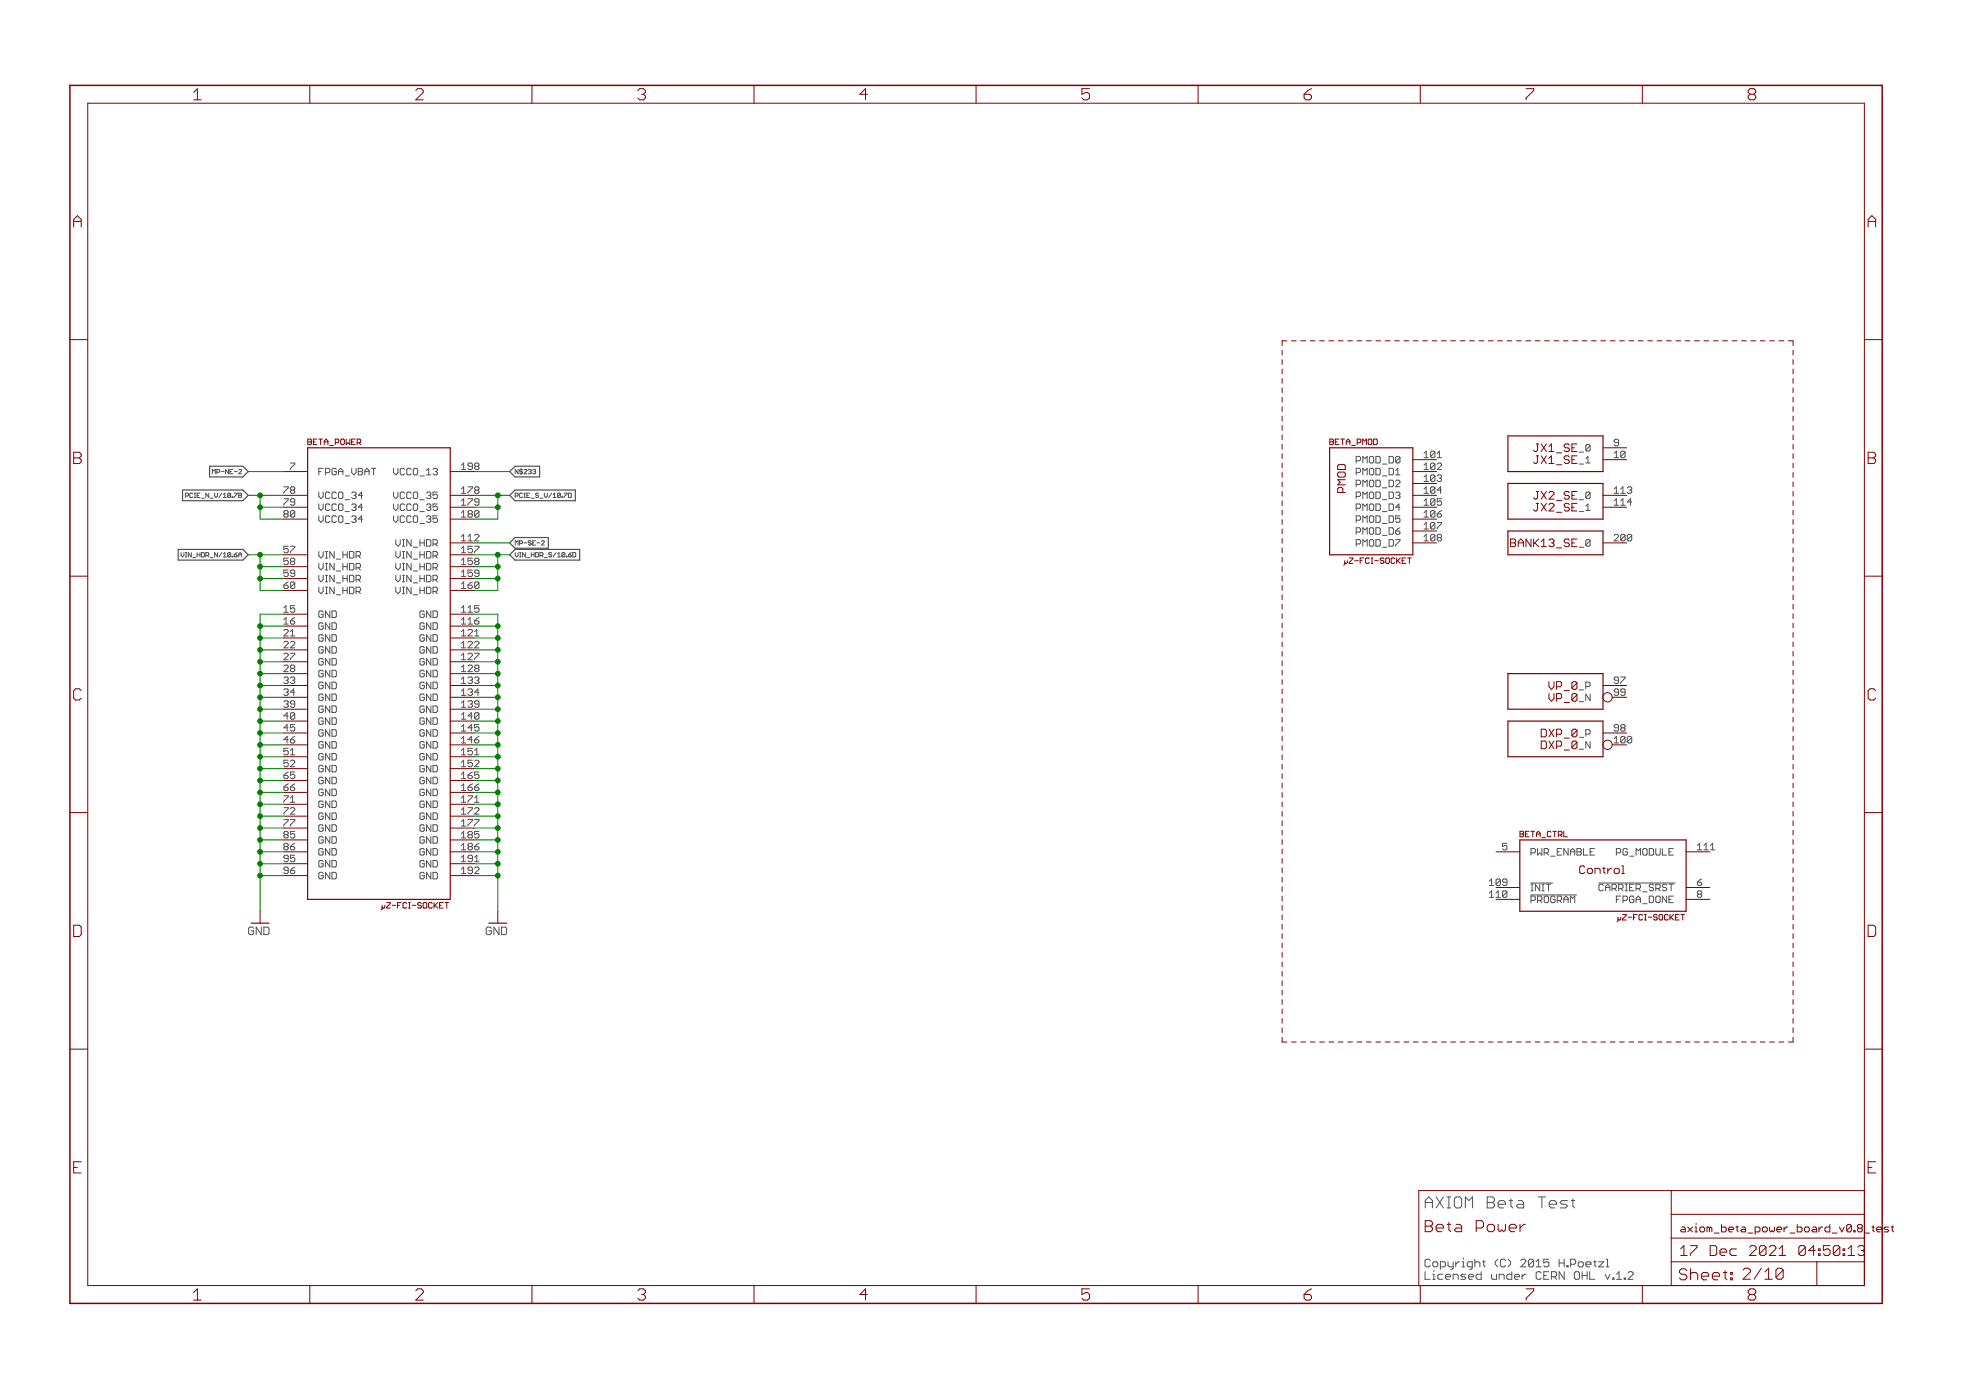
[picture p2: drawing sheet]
<svg xmlns="http://www.w3.org/2000/svg" width="420mm" height="297mm" viewBox="0 0 420 297" stroke-linecap="round" stroke-linejoin="round" font-family="sans-serif">
<g fill="none" stroke="#505050" stroke-width=".21">
<path d="M62.1 99h.9v.2l-.9 .9v.3M98.6 99.4l.5-.4v1.4M289.8 97.5h.7M289.8 98.5h.7M304.3 96.9l.5-.5v1.4M304.3 99.4l.5-.4v1.4M304.3 97.8h1M345 96.9l.4-.5v1.4M345 97.8h.9M345 95l.2 .3h.5l.2-.3M345.9 94.1l-.2-.2h-.5l-.2 .2 .2 .5h.7M38.7 118.1v.6l.3 .3 .3-.3v-.6"/>
<path d="M39.6 106h.5l.2-.1v-.4l-.7-.1v.9M39.6 119h.3M39.6 118.1h.3M39.8 118.1v.9M41.2 105.5l-.2-.1-.4 .1v.7l.1 .1 .5-.1M41.5 105.4h.3M41.5 106.3h.3M41.7 105.4v.9M45.4 101.2v-.9l.3 .3 .3-.3v.9M46.3 100.9h.5l.1-.4-.1-.2h-.5v.9M60.7 104h.9v.3l-.9 .9v.2M60.7 106.6h.9v.2l-.9 .9v.3"/>
<path d="M60.7 117.9l.2 .2h.5l.2-.2M60.9 109.8l-.2 .2 .2 .5h.5l.2-.2M60.9 109.8h.5M61.4 109.8l.2 .2M61.6 109.3l-.2-.2h-.5l-.2 .2 .2 .5M61.6 116.7h-.9v.7l.4-.2 .5 .2M61.6 119.3h-.9v.7l.4-.3 .5 .3M61.6 109.6l-.2 .2M68.1 105.2v.9l.5 .5 .5-.5M68.1 107.7v.9l.5 .5 .5-.5M68.1 110.2v1l.5 .4 .5-.4M68.1 117.9v.9l.5 .5 .5-.5"/>
<path d="M68.1 100.8h.5M69.1 100.1h-1v1.4M84.1 100.1v.9l.5 .5 .4-.5M84.1 105.2v.9l.5 .5 .4-.5M84.1 107.7v.9l.5 .5 .4-.5M84.1 110.2v1l.5 .4 .4-.4M84.6 115.3v.9l.5 .5 .4-.5M84.6 117.9v.9l.5 .5 .4-.5M98.6 104.5l.5-.5v1.4M98.6 107l.5-.4v1.4M98.6 109.6l.5-.5v1.4M98.6 114.7l.5-.5v1.4"/>
<path d="M98.6 117.2l.5-.5v1.4M98.6 119.7l.5-.4v1.4M98.6 105.4h.9M98.6 108h.9M98.6 110.5h.9M98.6 100.4h.9M98.6 118.1h.9M98.6 115.6h.9M110.1 118.1v.6l.3 .3 .3-.3v-.6M110.1 106h.5l.1-.5-.1-.1h-.5v.9M110.1 116.5v-1l.3 .3 .3-.3v1M110.7 100.3v.9l-.6-.9v.9"/>
<path d="M111 119h.4M111 118.1h.4M111 116.2h.5M111 101.1l.2 .1M111.2 100.3l-.2 .2 .2 .3M111.2 105.4l-.2 .1v.7l.2 .1M111.5 115.5h-.5v1M289.8 100.1h.7M289.8 116.2h.7M289.8 113.7h.7M289.8 111.2h.7M289.8 108.6h.7"/>
<path d="M289.8 106.1h.7M289.8 102.6h.7M289.8 103.5h.7M289.8 101h.7M290.5 105.2h-.7v1.4M290.5 107.7h-.7v1.4M290.5 110.2h-.7v1.4M290.5 112.8h-.7v1.4M290.5 115.3h-.7v1.4M304.3 105.4h1M304.3 108h1M304.3 110.5h1"/>
<path d="M304.3 100.4h1M304.3 115.6h1M304.3 114.7l.5-.5v1.4M304.3 102l.5-.5v1.4M304.3 104.5l.5-.5v1.4M304.3 107l.5-.4v1.4M304.3 109.6l.5-.5v1.4M304.3 112.1l.5-.4v1.4M304.3 113.1h1M304.3 102.9h1M345 104.5l.4-.5v1.4M345 107l.4-.4v1.4"/>
<path d="M345 105.4h.9M345 108h.9M345 114.4l.2-.2h.5l.2 .2M345.9 114.7l-.9 .9h.9M60.7 129.9l.4-.5v1.4M60.7 132.4l.4-.4v1.4M60.7 130.8h.9M60.7 133.4h.9M60.7 137.3l.2-.2h.5l.2 .2M60.7 134.7l.2-.2h.5l.2 .2M60.7 139.8l.2-.2h.5l.2 .2M60.7 125.1v.4l.2 .3h.5l.2-.3"/>
<path d="M60.7 120.4l.2 .3h.5l.2-.3M60.7 123l.2 .2h.5l.2-.2M60.7 125.1h.7l.2 .2M61.6 135l-.9 .9h.9M61.6 137.5l-.9 1h.9M61.6 121.8h-.9v.7l.4-.2 .5 .2M61.6 124.4l-.9 .7M68.1 120.4v.9l.5 .5 .5-.5M68.1 122.9v1l.5 .4 .5-.4M68.1 125.5v.9l.5 .5 .5-.5M68.6 131.3h.5M68.6 133.8h.5"/>
<path d="M68.6 136.3h.5M68.6 138.9h.5M69.1 130.8l-.3-.2h-.4l-.3 .2v.9l.3 .3h.4l.3-.3M69.1 133.3l-.3-.2h-.4l-.3 .2v1l.3 .2h.4l.3-.2M69.1 135.9l-.3-.3h-.4l-.3 .3v.9l.3 .2h.4l.3-.2M69.1 138.4l-.3-.2h-.4l-.3 .2v.9l.3 .3h.4l.3-.3M84.6 120.4v.9l.5 .5 .4-.5M84.6 122.9v1l.5 .4 .4-.4M84.6 125.5v.9l.5 .5 .4-.5M90 130.6l-.3 .2v.9l.3 .3M90 133.1l-.3 .2v1l.3 .2M90 135.6l-.3 .3v.9l.3 .2"/>
<path d="M90 138.2l-.3 .2v.9l.3 .3M98.6 130.8h.9M98.6 133.4h.9M98.6 135.9h.9M98.6 138.5h.9M98.6 129.9l.5-.5v1.4M98.6 122.3l.5-.5v1.4M98.6 124.8l.5-.4v1.4M98.6 132.4l.5-.4v1.4M98.6 135l.5-.5v1.4M98.6 137.5l.5-.4v1.4M98.6 120.7h.9"/>
<path d="M98.6 123.2h.9M98.6 125.8h.9M60.7 142.4l.2-.3h.5l.2 .3M60.7 147.4l.2-.2h.5l.2 .2M60.7 144.9l.2-.2h.5l.2 .2M60.7 145.8l.2 .3h.5l.2-.3M60.7 148.4l.2 .2h.5l.2-.2M60.7 150l.2-.2h.5l.2 .2M60.7 150.9l.2 .3h.5l.2-.3M61.1 145.4h.3M61.1 147.9h.3M61.1 150.5h.3"/>
<path d="M61.4 145.4l.2 .2M61.4 147.9l.2 .2M61.4 150.5l.2 .2M61.6 140.1l-.9 .9h.9M61.6 142.6l-.9 .9h.9M61.6 145.1l-.2 .3M61.6 147.7l-.2 .2M61.6 150.2l-.2 .3M61.6 153h-.9l.7-.7v1.4M61.6 155.5h-.9l.7-.7v1.4M61.6 158.1h-.9l.7-.7v1.4M61.6 159.9h-.9v.7l.4-.2 .5 .2"/>
<path d="M68.6 141.4h.5M68.6 144h.5M68.6 146.5h.5M68.6 149h.5M68.6 151.6h.5M68.6 154.1h.5M68.6 156.6h.5M68.6 159.2h.5M69.1 140.9l-.3-.2h-.4l-.3 .2v1l.3 .2h.4l.3-.2M69.1 143.5l-.3-.3h-.4l-.3 .3v.9l.3 .3h.4l.3-.3M69.1 146l-.3-.2h-.4l-.3 .2v.9l.3 .3h.4l.3-.3M69.1 148.5l-.3-.2h-.4l-.3 .2v1l.3 .2h.4l.3-.2"/>
<path d="M69.1 151.1l-.3-.2h-.4l-.3 .2v.9l.3 .3h.4l.3-.3M69.1 153.6l-.3-.2h-.4l-.3 .2v1l.3 .2h.4l.3-.2M69.1 156.2l-.3-.3h-.4l-.3 .3v.9l.3 .2h.4l.3-.2M69.1 158.7l-.3-.2h-.4l-.3 .2v.9l.3 .3h.4l.3-.3M90 140.7l-.3 .2v1l.3 .2M90 143.2l-.3 .3v.9l.3 .3M90 145.8l-.3 .2v.9l.3 .3M90 148.3l-.3 .2v1l.3 .2M90 150.9l-.3 .2v.9l.3 .3M90 153.4l-.3 .2v1l.3 .2M90 155.9l-.3 .3v.9l.3 .2M90 158.5l-.3 .2v.9l.3 .3"/>
<path d="M98.6 141h.9M98.6 143.5h.9M98.6 146.1h.9M98.6 148.6h.9M98.6 151.2h.9M98.6 140.1l.5-.5v1.4M98.6 142.6l.5-.5v1.4M98.6 145.1l.5-.4v1.4M98.6 147.7l.5-.5v1.4M98.6 150.2l.5-.4v1.4M98.6 152.8l.5-.5v1.4M98.6 155.3l.5-.5v1.4"/>
<path d="M98.6 157.8l.5-.4v1.4M98.6 153.7h.9M98.6 156.2h.9M98.6 158.8h.9M345 157.8l.4-.4v1.4M345 145.8l.2 .3h.5l.2-.3M345 148.4l.2 .2h.5l.2-.2M345 156l.2 .2h.5l.2-.2M345 158.8h.9M345.9 147.4l-.2-.2h-.5l-.2 .2 .2 .5h.7M345.9 144.9l-.2-.2h-.5l-.2 .2 .2 .5h.7M345.9 155.1l-.2-.3h-.5l-.2 .3 .2 .4h.7"/>
<path d="M60.7 165.7v.5l.2 .2h.5l.2-.2M60.7 168.2v.5l.2 .2h.5l.2-.2M60.7 170.1h.9v.2l-.9 .9v.2M60.7 172.6h.9v.2l-.9 1v.2M60.7 175.1h.9v.3l-.9 .9v.2M60.7 161.1l.2 .2h.5l.2-.2M60.7 163.6l.2 .3h.5l.2-.3M60.7 165.7h.7l.2 .2M60.7 168.2h.7l.2 .3M60.9 178.4l-.2 .2 .2 .5h.5l.2-.3M60.9 178.4h.5M61.4 178.4l.2 .2"/>
<path d="M61.6 162.5h-.9v.7l.4-.3 .5 .3M61.6 177.9l-.2-.2h-.5l-.2 .2 .2 .5M61.6 165l-.9 .7M61.6 167.5l-.9 .7M61.6 178.1l-.2 .3M68.6 161.7h.5M68.6 164.3h.5M68.6 166.8h.5M68.6 169.3h.5M68.6 171.9h.5M68.6 174.4h.5M68.6 177h.5"/>
<path d="M68.6 179.5h.5M69.1 179l-.3-.2h-.4l-.3 .2v1l.3 .2h.4l.3-.2M69.1 161.2l-.3-.2h-.4l-.3 .2v1l.3 .2h.4l.3-.2M69.1 163.8l-.3-.2h-.4l-.3 .2v.9l.3 .3h.4l.3-.3M69.1 166.3l-.3-.2h-.4l-.3 .2v1l.3 .2h.4l.3-.2M69.1 168.9l-.3-.3h-.4l-.3 .3v.9l.3 .2h.4l.3-.2M69.1 171.4l-.3-.2h-.4l-.3 .2v.9l.3 .3h.4l.3-.3M69.1 173.9l-.3-.2h-.4l-.3 .2v1l.3 .2h.4l.3-.2M69.1 176.5l-.3-.2h-.4l-.3 .2v.9l.3 .3h.4l.3-.3M90 176.3l-.3 .2v.9l.3 .3M90 161l-.3 .2v1l.3 .2M90 163.6l-.3 .2v.9l.3 .3"/>
<path d="M90 166.1l-.3 .2v1l.3 .2M90 168.6l-.3 .3v.9l.3 .2M90 171.2l-.3 .2v.9l.3 .3M90 173.7l-.3 .2v1l.3 .2M90 178.8l-.3 .2v1l.3 .2M98.6 161.3h.9M98.6 163.9h.9M98.6 166.4h.9M98.6 168.9h.9M98.6 179.1h.9M98.6 160.4l.5-.5v1.4M98.6 162.9l.5-.4v1.4"/>
<path d="M98.6 165.5l.5-.5v1.4M98.6 168l.5-.5v1.4M98.6 170.5l.5-.4v1.3M98.6 173.1l.5-.5v1.4M98.6 175.6l.5-.5v1.4M98.6 178.1l.5-.4v1.4M98.6 171.4h.9M98.6 174h.9M98.6 176.5h.9M53.7 198.9h.5M53.9 198.1h-.5l-.3 .3v1.1l.3 .2h.5M60.7 183.9l.2 .2h.5l.2-.2"/>
<path d="M60.7 186.5l.2 .2h.5l.2-.2M60.9 180.9l-.2 .2 .2 .5h.5l.2-.2M60.9 180.9h.5M61.4 180.9l.2 .2M61.6 180.4l-.2-.2h-.5l-.2 .2 .2 .5M61.6 183l-.2-.2h-.5l-.2 .2 .2 .5h.7M61.6 185.5l-.2-.2h-.5l-.2 .2 .2 .5h.7M61.6 180.7l-.2 .2M68.6 182h.5M68.6 184.6h.5M68.6 187.1h.5M69.1 181.6l-.3-.3h-.4l-.3 .3v.9l.3 .2h.4l.3-.2"/>
<path d="M69.1 184.1l-.3-.2h-.4l-.3 .2v.9l.3 .3h.4l.3-.3M69.1 186.6l-.3-.2h-.4l-.3 .2v1l.3 .2h.4l.3-.2M90 181.3l-.3 .3v.9l.3 .2M90 183.9l-.3 .2v.9l.3 .3M90 186.4l-.3 .2v1l.3 .2M98.6 181.6h.9M98.6 184.1h.9M98.6 186.7h.9M98.6 180.7l.5-.5v1.4M98.6 183.2l.5-.4v1.3M98.6 185.8l.5-.5v1.4M104.5 198.9h.5"/>
<path d="M104.7 198.1h-.5l-.3 .3v1.1l.3 .2h.5M318.3 189.2h.9M318.3 191.8h.9M318.3 188.3l.5-.5v1.4M318.3 190.8l.5-.4v1.4M321.1 181.4l.3 .2h.4l.3-.2M322.1 180.2h-1v.7l.5-.2 .5 .2M327.1 188.7h4.7M327.1 191.2h9.9M327.2 189h.5M327.2 190.4h.5M327.4 189v1.4"/>
<path d="M328.1 181.6l-.2-.3h-.7v1.4M328.1 182l-.2 .3h-.7M328.1 191.7l-.2-.2h-.7v1.4M328.1 192.2l-.2 .2h-.7M341.7 188.7h16.3M342.6 189.2l-.2-.2h-.5l-.2 .2v.9l.2 .3h.5l.2-.3M345.4 191.5v1.4M345.4 182.3h.7M345.4 192.2h.5M346.1 181.3h-.7v1.4M362.8 188.5h.7l.2 .5-.2 .2h-.5l-.2-.2zM362.8 180.7l.4-.5v1.4"/>
<path d="M362.8 181.6h.9M363 191.1l-.2-.3 .2-.4h.5l.2 .2-.2 .5M363 191.1l-.2 .2 .2 .5h.5l.2-.3-.2-.4M363 191.1h.5M363.7 187.8l-.9 .7M304.6 257h1.5M305.4 255.8l-.8 .8v1.5M304.5 271.8v1.6h1.1M305.4 269.1h-.6l-.3 .3v1l.3 .3h.6M341.7 269.6h1.1l-1.1 1.1M343.3 269.1h.3v1.6M347.1 273.1h.3v.3h-.3z"/>
<path d="M347.9 272l.3-.2h.5l.3 .2v.3l-1.1 1.1h1.1"/>
</g>
<path d="M44.8 99.6h7.1l1.1 1.2-1.1 1.1h-7.1zM53 118.6l-1.1-1.2h-13.8v2.3h13.8M53 105.9l-1.1-1.2h-12.9v2.3h12.9M108.9 118.6l1.2-1.2h13.8v2.3h-13.8zM108.9 116l1.2-1.1h7.1v2.3h-7.1zM108.9 105.9l1.2-1.2h12.9v2.3h-12.9zM108.9 100.8l1.2-1.2h5.2v2.3h-5.2z" fill="none" stroke="#505050" stroke-width=".25"/>
<g fill="none" stroke="#800000" stroke-width=".21">
<path d="M42.2 18.9l-.8 .8M66.2 18.2v3.9M89.3 18.9l-.4 .4M90.4 19.7l-1.5 1.6h1.5M113.7 18.2v3.9M137.5 18.9h-.8l-.4 .4M161.1 18.2v3.9M185 18.9l-1.2 1.3h1.6M208.6 18.2v3.9M232.8 18.9h-1.6v1.3l.8-.5M256.1 18.2v3.9M279.5 19.3l-.8 .9"/>
<path d="M303.5 18.2v3.9M326.2 18.9h1.6M327.8 19.3l-1.6 1.6v.4M351 18.2v3.9M374 18.9l-.4 .4v.4l.4 .5-.4 .3v.4l.4 .4M18.8 22.1h379.6v252.6h-379.6zM41.4 21.3h1.6M136.3 20.9l.4 .4h.8M231.2 20.9l.4 .4h.8M278.7 20.2v.7l.4 .4M278.7 20.2h1.2M15.7 47.3h1.7"/>
<path d="M16.6 46.1l-.9 .8v1.6M399.2 47.3h1.7M400 46.1l-.8 .8v1.6M14.9 72.6h3.9M274 74.8v1.1M274 76.9v1M274 78.9v1M275 72.8h-1v1.1M276 72.8h1M278 72.8h1M280 72.8h1M282 72.8h1"/>
<path d="M284 72.8h1M286 72.8h1M288 72.8h1M290 72.8h1M292 72.8h1M294 72.8h1M296 72.8h1.1M298 72.8h1M300.1 72.8h1M302 72.8h1.1M304.1 72.8h1M306.1 72.8h1"/>
<path d="M308.1 72.8h1M310.1 72.8h1M312.1 72.8h1M314.1 72.8h1M316.1 72.8h1M318.1 72.8h1M320.1 72.8h1M322.1 72.8h1M324.1 72.8h1M326.1 72.8h1M328.1 72.8h1M330.1 72.8h1"/>
<path d="M332.1 72.8h1M334.1 72.8h1M336.1 72.8h1M338.1 72.8h1M340.1 72.8h1M342.1 72.8h1M344.1 72.8h1M346.1 72.8h1M348.1 72.8h1M350.1 72.8h1.1M352.1 72.8h1M354.2 72.8h1"/>
<path d="M356.2 72.8h1M358.2 72.8h1M360.2 72.8h1M362.2 72.8h1M364.2 72.8h1M366.2 72.8h1M368.2 72.8h1M370.2 72.8h1M372.2 72.8h1M374.2 72.8h1M376.2 72.8h1M378.2 72.8h1"/>
<path d="M380.2 72.8h1M382.2 72.8h1v1.1M383.2 74.8v1.1M383.2 76.9v1M383.2 78.9v1M398.4 72.6h3.9M15.7 97.9h1.3M17 96.6h-1.3v2.5h1.3M65.8 93.8h.6l.2 .2-.2 .4 .2 .4-.2 .2h-.6zM65.8 94.4h.6M274 80.9v1M274 82.9v1"/>
<path d="M274 84.9v1M274 86.9v1M274 88.9v1M274 90.9v1M274 92.9v1.1M274 95v1M274 97v1M274 99v1M284.2 93.8h.6l.2 .2-.2 .4 .2 .4-.2 .2h-.6zM284.2 94.4h.6M287.2 99.3h-1l-.3 .2v.8h1.6M301.9 98.2h5.1"/>
<path d="M328.3 94.9h.5M328.3 97.4h.5M328.6 94.9v1.3l-.3 .3h-.3l-.3-.3M328.6 97.4v1.4l-.3 .2h-.3l-.3-.2M329.4 94.9l1.1 1.6M329.4 97.4l1.1 1.6M330.5 94.9l-1.1 1.6M330.5 97.4l-1.1 1.6M342.6 98.2h5M342.6 95.7h5M383.2 80.9v1M383.2 82.9v1"/>
<path d="M383.2 84.9v1M383.2 86.9v1M383.2 88.9v1M383.2 90.9v1M383.2 92.9v1.1M383.2 95v1M383.2 97v1M383.2 99v1M399.2 97.9h1.3M400.5 96.6h-1.3v2.5h1.3M60.7 105.9h5M60.7 108.4h5"/>
<path d="M60.7 110.9h5M60.7 100.8h5M60.7 118.6h5M96.2 105.9h5.1M96.2 108.4h5.1M96.2 110.9h5.1M96.2 100.8h5.1M96.2 118.6h5.1M96.2 116h5.1M274 101v1M274 103v1M274 105v1"/>
<path d="M274 107v1M274 109v1M274 111v1.1M274 113.1v1M274 115.1v1M274 117.1v1M274 119.1v1M286.7 104.2h-.5l-.3 .2v.8h1.6M287.2 100.9h-1l-.3 .3v.5l.3 .3h1M287.4 119.8v.8l-.2 .2M287.5 102.5h-1.6l.5 .6-.5 .5h1.6M288 119.8v.4l-.2 .2-.4-.2"/>
<path d="M288.4 119.2h.7v.2l-.7 .8v.2h.7M301.9 105.9h5.1M301.9 108.4h5.1M301.9 110.9h5.1M301.9 100.8h5.1M301.9 116h5.1M301.9 113.5h5.1M301.9 103.3h5.1M322.8 116h.9M323.7 116l.2 .3M323.9 115.5l-.2-.3h-.9v1.6h.9l.2-.3M323.9 115.7l-.2 .3"/>
<path d="M328.3 105h.5M328.3 107.6h.5M328.6 105v1.4l-.3 .3h-.3l-.3-.3M328.6 107.6v1.3l-.3 .3h-.3l-.3-.3M329.4 105l1.1 1.7M329.4 107.6l1.1 1.6M330.5 105l-1.1 1.7M330.5 107.6l-1.1 1.6M342.6 105.9h5M342.6 108.4h5M342.6 116h5M383.2 101v1"/>
<path d="M383.2 103v1M383.2 105v1M383.2 107v1M383.2 109v1M383.2 111v1.1M383.2 113.1v1M383.2 115.1v1M383.2 117.1v1M383.2 119.1v1M14.9 123.1h3.9M60.7 131.3h5M60.7 133.8h5"/>
<path d="M60.7 136.3h5M60.7 138.9h5M60.7 121.1h5M60.7 123.6h5M60.7 126.2h5M96.2 131.3h5.1M96.2 133.8h5.1M96.2 136.3h5.1M96.2 138.9h5.1M96.2 121.1h5.1M96.2 123.6h5.1M96.2 126.2h5.1"/>
<path d="M274 121.1v1M274 123.1v1M274 125.1v1M274 127.1v1M274 129.1v1.1M274 131.2v1M274 133.2v1M274 135.2v1M274 137.2v1M274 139.2v1M383.2 121.1v1M383.2 123.1v1"/>
<path d="M383.2 125.1v1M383.2 127.1v1M383.2 129.1v1.1M383.2 131.2v1M383.2 133.2v1M383.2 135.2v1M383.2 137.2v1M383.2 139.2v1M398.4 123.1h3.9M16.2 147.2l-.5 .4v1.6l.5 .4M60.7 141.4h5M60.7 144h5"/>
<path d="M60.7 146.5h5M60.7 149h5M60.7 151.6h5M60.7 154.1h5M60.7 156.6h5M60.7 159.2h5M96.2 141.4h5.1M96.2 144h5.1M96.2 146.5h5.1M96.2 149h5.1M96.2 151.6h5.1M96.2 154.1h5.1"/>
<path d="M96.2 156.6h5.1M96.2 159.2h5.1M274 141.2v1M274 143.2v1M274 145.2v1M274 147.3v1M274 149.3v1M274 151.3v1M274 153.3v1M274 155.3v1M274 157.3v1M274 159.3v1"/>
<path d="M330.5 156.1l-.3-.3h-.8v1.7h.8l.3-.3M330.5 158.6l-.3-.2h-.8v1.6h.8l.3-.3M331 145.7v1l.6 .6 .5-.6M331 148.2v1.1l.6 .5 .5-.5M342.6 146.5h5M342.6 156.6h5M344.6 149h3M344.6 159.2h3M383.2 141.2v1M383.2 143.2v1M383.2 145.2v1M383.2 147.3v1"/>
<path d="M383.2 149.3v1M383.2 151.3v1M383.2 153.3v1M383.2 155.3v1M383.2 157.3v1M383.2 159.3v1M399.6 147.2l-.4 .4v1.6l.4 .4M14.9 173.7h3.9M60.7 161.7h5M60.7 164.3h5M60.7 166.8h5M60.7 169.3h5"/>
<path d="M60.7 171.9h5M60.7 174.4h5M60.7 177h5M60.7 179.5h5M96.2 161.7h5.1M96.2 164.3h5.1M96.2 166.8h5.1M96.2 169.3h5.1M96.2 171.9h5.1M96.2 174.4h5.1M96.2 177h5.1M96.2 179.5h5.1"/>
<path d="M274 161.3v1M274 163.3v1M274 165.4v1M274 167.4v1M274 169.4v1M274 171.4v1M274 173.4v1M274 175.4v1M274 177.4v1M274 179.4v1M324.8 177.7h.6l.2 .1-.2 .4 .2 .4-.2 .2h-.6zM324.8 178.2h.6"/>
<path d="M383.2 161.3v1M383.2 163.3v1M383.2 165.4v1M383.2 167.4v1M383.2 169.4v1M383.2 171.4v1M383.2 173.4v1M383.2 175.4v1M383.2 177.4v1M383.2 179.4v1M398.4 173.7h3.9M17 197.7h-1.3v2.4h1.3"/>
<path d="M55.6 194.7v2.6M60.7 182h5M60.7 184.6h5M60.7 187.1h5M81.7 193.5v.7l-.3 .2M82.2 193.5v.4l-.2 .2-.3-.2M82.6 192.9h.8v.2l-.8 .8v.2h.8M96.2 182h5.1M96.2 184.6h5.1M96.2 187.1h5.1M106.4 194.7v2.6M274 181.4v1.1"/>
<path d="M274 183.5v1M274 185.5v1M274 187.5v1M274 189.5v1M274 191.5v1M274 193.5v1M274 195.5v1M274 197.5v1M274 199.5v1.1M319.7 189.7h5.1M319.7 182h5.1M319.7 192.2h5.1"/>
<path d="M338.7 185.3l-.3-.3h-.5l-.3 .3v1.1l.3 .3h.5l.3-.3M345.8 196v.8l-.2 .2M346.4 196v.4l-.2 .2-.4-.2M346.8 195.4h.7v.2l-.7 .8v.2h.7M360.3 189.7h5.1M360.3 182h5.1M360.3 192.2h5.1M383.2 181.4v1.1M383.2 183.5v1M383.2 185.5v1M383.2 187.5v1M383.2 189.5v1"/>
<path d="M383.2 191.5v1M383.2 193.5v1M383.2 195.5v1M383.2 197.5v1M383.2 199.5v1.1M400.5 197.7h-1.3v2.4h1.3M274 201.5v1.1M274 203.6v1M274 205.6v1M274 207.6v1M274 209.6v1M274 211.6v1"/>
<path d="M274 213.6v1M274 215.6v1M274 217.6v1.1M274 219.6v1.1M383.2 201.5v1.1M383.2 203.6v1M383.2 205.6v1M383.2 207.6v1M383.2 209.6v1M383.2 211.6v1M383.2 213.6v1M383.2 215.6v1"/>
<path d="M383.2 217.6v1.1M383.2 219.6v1.1M14.9 224.2h3.9M274 221.7v1h1M276 222.7h1M278 222.7h1M280 222.7h1M282 222.7h1M284 222.7h1M286 222.7h1M288 222.7h1M290 222.7h1"/>
<path d="M292 222.7h1M294 222.7h1M296 222.7h1.1M298 222.7h1M300.1 222.7h1M302 222.7h1.1M304.1 222.7h1M306.1 222.7h1M308.1 222.7h1M310.1 222.7h1M312.1 222.7h1M314.1 222.7h1"/>
<path d="M316.1 222.7h1M318.1 222.7h1M320.1 222.7h1M322.1 222.7h1M324.1 222.7h1M326.1 222.7h1M328.1 222.7h1M330.1 222.7h1M332.1 222.7h1M334.1 222.7h1M336.1 222.7h1M338.1 222.7h1"/>
<path d="M340.1 222.7h1M342.1 222.7h1M344.1 222.7h1M346.1 222.7h1M348.1 222.7h1M350.1 222.7h1.1M352.1 222.7h1M354.2 222.7h1M356.2 222.7h1M358.2 222.7h1M360.2 222.7h1M362.2 222.7h1"/>
<path d="M364.2 222.7h1M366.2 222.7h1M368.2 222.7h1M370.2 222.7h1M372.2 222.7h1M374.2 222.7h1M376.2 222.7h1M378.2 222.7h1M380.2 222.7h1M383.2 221.7v1h-1M398.4 224.2h3.9M15.7 249.5h.9"/>
<path d="M17.4 248.3h-1.7v2.4h1.7M357.2 254.4v20.3M357.2 259.5h41.2M398.4 254.4h-95.2v20.3M399.2 249.5h.8M400.9 248.3h-1.7v2.4h1.7M41.4 277.8h1.6M42.2 275.4l-.8 .8M66.2 274.7v3.8M89.3 275.4l-.4 .4M90.4 276.2l-1.5 1.6h1.5M113.7 274.7v3.8"/>
<path d="M136.3 277.4l.4 .4h.8M137.5 275.4h-.8l-.4 .4M161.1 274.7v3.8M185 275.4l-1.2 1.2h1.6M208.6 274.7v3.8M231.2 277.4l.4 .4h.8M232.8 275.4h-1.6v1.2l.8-.4M256.1 274.7v3.8M278.7 276.6h1.2M278.7 276.6v.8l.4 .4M279.5 275.8l-.8 .8M303.5 274.7v3.8"/>
<path d="M304.6 262h1.2M305.8 260.9h-1.2v2.3h1.2M326.2 275.4h1.6M327.8 275.8l-1.6 1.6v.4M351 274.7v3.8M357.2 269.6h41.2M357.2 264.6h41.2M358.9 273.1l.4 .4M359.2 268.3h1.4M359.3 271.1l-.4 .4v.4l.4 .4M359.4 262.2h.5M359.9 266.2l-.7 .7"/>
<path d="M360.2 262.7h-.8l-.3 .3 .3 .2h.8M374 275.4l-.4 .4v.4l.4 .4-.4 .4v.4l.4 .4M388.3 269.6v5.1M397.4 266.2h.7l.4 .3M397.8 267.2h.3M398.1 267.2l.4 .4M398.5 267.9l-.4 .4h-.7M398.5 266.9l-.4 .3M402.9 262.2h.7M403.4 262.7l.2 .3-.2 .2M404.2 262.2h.5M404.4 261.9v1.1l.3 .2"/>
<circle cx="343.6" cy="149" r=".99"/>
<circle cx="343.6" cy="159.2" r=".99"/>
</g>
<path d="M65.7 95.7h30.5v96.5h-30.5zM284.2 95.7h17.7v22.9h-17.7zM322.3 93.2h20.3v7.6h-20.3zM322.3 113.5h20.3v5.1h-20.3zM322.3 103.3h20.3v7.6h-20.3zM322.3 144h20.3v7.6h-20.3zM322.3 154.1h20.3v7.6h-20.3zM324.8 179.5h35.5v15.2h-35.5zM53.7 197.3h3.8M104.5 197.3h3.8" fill="none" stroke="#800000" stroke-width=".25"/>
<path d="M14.9 18.2h387.4v260.3h-387.4z" fill="none" stroke="#800000" stroke-width=".32"/>
<g fill="none" stroke="#008000" stroke-width=".21">
<path d="M53 118.6h7.7M53 105.9h7.7M53 100.8h7.7M55.6 105.9v5h5.1M55.6 118.6v7.6h5.1M55.6 108.4h5.1M101.3 118.6h7.6M101.3 116h7.6M101.3 105.9h7.6M101.3 108.4h5.1M101.3 100.8h7.6M106.4 105.9v5h-5.1"/>
<path d="M106.4 118.6v7.6h-5.1M55.6 138.9h5.1M55.6 136.3h5.1M55.6 133.8h5.1M55.6 123.6h5.1M55.6 121.1h5.1M60.7 131.3h-5.1v63.4M101.3 131.3h5.1v63.4M101.3 138.9h5.1M101.3 136.3h5.1M101.3 133.8h5.1M101.3 123.6h5.1"/>
<path d="M101.3 121.1h5.1M55.6 159.2h5.1M55.6 156.6h5.1M55.6 154.1h5.1M55.6 151.6h5.1M55.6 149h5.1M55.6 146.5h5.1M55.6 144h5.1M55.6 141.4h5.1M101.3 159.2h5.1M101.3 156.6h5.1M101.3 154.1h5.1"/>
<path d="M101.3 151.6h5.1M101.3 149h5.1M101.3 146.5h5.1M101.3 144h5.1M101.3 141.4h5.1M55.6 179.5h5.1M55.6 177h5.1M55.6 174.4h5.1M55.6 171.9h5.1M55.6 169.3h5.1M55.6 166.8h5.1M55.6 164.3h5.1"/>
<path d="M55.6 161.7h5.1M101.3 179.5h5.1M101.3 177h5.1M101.3 174.4h5.1M101.3 171.9h5.1M101.3 169.3h5.1M101.3 166.8h5.1M101.3 164.3h5.1M101.3 161.7h5.1M55.6 187.1h5.1M55.6 184.6h5.1M55.6 182h5.1"/>
<path d="M101.3 187.1h5.1M101.3 184.6h5.1M101.3 182h5.1"/>
</g>
<g fill="#008000" stroke="#008000" stroke-width=".21">
<circle cx="55.6" cy="187.1" r=".51"/>
<circle cx="55.6" cy="184.6" r=".51"/>
<circle cx="55.6" cy="182" r=".51"/>
<circle cx="55.6" cy="179.5" r=".51"/>
<circle cx="55.6" cy="177" r=".51"/>
<circle cx="55.6" cy="174.4" r=".51"/>
<circle cx="55.6" cy="171.9" r=".51"/>
<circle cx="55.6" cy="169.3" r=".51"/>
<circle cx="55.6" cy="166.8" r=".51"/>
<circle cx="55.6" cy="164.3" r=".51"/>
<circle cx="55.6" cy="161.7" r=".51"/>
<circle cx="55.6" cy="159.2" r=".51"/>
<circle cx="55.6" cy="156.6" r=".51"/>
<circle cx="55.6" cy="154.1" r=".51"/>
<circle cx="55.6" cy="151.6" r=".51"/>
<circle cx="55.6" cy="149" r=".51"/>
<circle cx="55.6" cy="146.5" r=".51"/>
<circle cx="55.6" cy="144" r=".51"/>
<circle cx="55.6" cy="141.4" r=".51"/>
<circle cx="55.6" cy="138.9" r=".51"/>
<circle cx="55.6" cy="136.3" r=".51"/>
<circle cx="55.6" cy="133.8" r=".51"/>
<circle cx="106.4" cy="133.8" r=".51"/>
<circle cx="106.4" cy="136.3" r=".51"/>
<circle cx="106.4" cy="138.9" r=".51"/>
<circle cx="106.4" cy="141.4" r=".51"/>
<circle cx="106.4" cy="144" r=".51"/>
<circle cx="106.4" cy="146.5" r=".51"/>
<circle cx="106.4" cy="149" r=".51"/>
<circle cx="106.4" cy="151.6" r=".51"/>
<circle cx="106.4" cy="154.1" r=".51"/>
<circle cx="106.4" cy="156.6" r=".51"/>
<circle cx="106.4" cy="159.2" r=".51"/>
<circle cx="106.4" cy="161.7" r=".51"/>
<circle cx="106.4" cy="164.3" r=".51"/>
<circle cx="106.4" cy="166.8" r=".51"/>
<circle cx="106.4" cy="169.3" r=".51"/>
<circle cx="106.4" cy="171.9" r=".51"/>
<circle cx="106.4" cy="174.4" r=".51"/>
<circle cx="106.4" cy="177" r=".51"/>
<circle cx="106.4" cy="179.5" r=".51"/>
<circle cx="106.4" cy="182" r=".51"/>
<circle cx="106.4" cy="184.6" r=".51"/>
<circle cx="106.4" cy="187.1" r=".51"/>
<circle cx="106.4" cy="123.6" r=".51"/>
<circle cx="106.4" cy="121.1" r=".51"/>
<circle cx="106.4" cy="118.6" r=".51"/>
<circle cx="55.6" cy="123.6" r=".51"/>
<circle cx="55.6" cy="121.1" r=".51"/>
<circle cx="55.6" cy="118.6" r=".51"/>
<circle cx="55.6" cy="108.4" r=".51"/>
<circle cx="55.6" cy="105.9" r=".51"/>
<circle cx="106.4" cy="108.4" r=".51"/>
<circle cx="106.4" cy="105.9" r=".51"/>
</g>
<g font-size="3.7" fill="#800000">
<text x="42.8" y="21.4">1</text>
<text x="90.3" y="21.4">2</text>
<text x="137.7" y="21.4">3</text>
<text x="185.2" y="21.4">4</text>
<text x="232.7" y="21.4">5</text>
<text x="280.1" y="21.4">6</text>
<text x="327.6" y="21.4">7</text>
<text x="375" y="21.4">8</text>
<text x="17.1" y="48.6">A</text>
<text x="400.6" y="48.6">A</text>
<text x="17.1" y="99.1">B</text>
<text x="400.6" y="99.1">B</text>
<text x="17" y="149.7">C</text>
<text x="400.5" y="149.7">C</text>
<text x="16.9" y="200.2">D</text>
<text x="400.4" y="200.2">D</text>
<text x="42.8" y="277.9">1</text>
<text x="90.3" y="277.9">2</text>
<text x="137.7" y="277.9">3</text>
<text x="185.2" y="277.9">4</text>
<text x="232.7" y="277.9">5</text>
<text x="280.1" y="277.9">6</text>
<text x="327.6" y="277.9">7</text>
<text x="375" y="277.9">8</text>
</g>
<text font-size="3.6" fill="#505050" x="306" y="258.2">AXIOM Beta Test</text>
<g font-size="3.6" fill="#800000">
<text x="306" y="263.3">Beta Power</text>
<text x="360.3" y="273.6">Sheet: 2/10</text>
</g>
<g font-size="3.2" fill="#800000">
<text x="360.6" y="268.4">17 Dec 2021</text>
<text x="382.2" y="268.4">04:50:14</text>
</g>
<g font-size="2.5" fill="#800000">
<text x="330.5" y="96.6">JX1_SE</text>
<text x="330.5" y="99.1">JX1_SE</text>
<text x="289.1" y="105.8" transform="rotate(-90 289.1 105.8)">PMOD</text>
<text x="330.5" y="106.7">JX2_SE</text>
<text x="330.5" y="109.3">JX2_SE</text>
<text x="324.5" y="116.9">BANK13_SE</text>
<text x="332.9" y="147.4">VP_0</text>
<text x="332.9" y="149.9">VP_0</text>
<text x="331" y="157.5">DXP_0</text>
<text x="331" y="160.1">DXP_0</text>
<text x="339.5" y="186.7">Control</text>
</g>
<g font-size="2.5" fill="#505050">
<text x="54.5" y="199.8">GND</text>
<text x="105.3" y="199.8">GND</text>
<text x="306" y="270.8">Copyright (C) 2015 H.Poetzl</text>
<text x="306" y="273.5">Licensed under CERN OHL v.1.2</text>
</g>
<g font-size="2.3" fill="#800000">
<text x="360.6" y="263.3">axiom_beta_power_board_v0.8_t</text>
<text x="399.1" y="263.3">est</text>
</g>
<g font-size="2.1" fill="#505050">
<text x="346.4" y="95.3">9</text>
<text x="69.6" y="101.5">FPGA_VBAT</text>
<text x="85.4" y="101.5">VCCO_13</text>
<text x="100" y="100.4">198</text>
<text x="290.5" y="101.5">PMOD_D1</text>
<text x="290.5" y="99">PMOD_D0</text>
<text x="305.8" y="100.4">102</text>
<text x="305.8" y="97.9">101</text>
<text x="339.3" y="96.5">_0</text>
<text x="339.3" y="99">_1</text>
<text x="346.4" y="97.9">10</text>
<text x="62.2" y="105.5">78</text>
<text x="69.6" y="106.6">VCCO_34</text>
<text x="85.4" y="106.6">VCCO_35</text>
<text x="100" y="105.5">178</text>
<text x="290.5" y="106.6">PMOD_D3</text>
<text x="290.5" y="104.1">PMOD_D2</text>
<text x="305.8" y="105.5">104</text>
<text x="305.8" y="103">103</text>
<text x="339.3" y="106.6">_0</text>
<text x="346.4" y="105.5">113</text>
<text x="62.2" y="110.6">80</text>
<text x="62.2" y="108">79</text>
<text x="69.6" y="111.7">VCCO_34</text>
<text x="69.6" y="109.2">VCCO_34</text>
<text x="85.4" y="109.2">VCCO_35</text>
<text x="85.4" y="111.7">VCCO_35</text>
<text x="100" y="108">179</text>
<text x="100" y="110.6">180</text>
<text x="290.5" y="111.7">PMOD_D5</text>
<text x="290.5" y="109.2">PMOD_D4</text>
<text x="305.8" y="113.1">107</text>
<text x="305.8" y="110.6">106</text>
<text x="305.8" y="108">105</text>
<text x="339.3" y="109.2">_1</text>
<text x="346.4" y="108">114</text>
<text x="62.2" y="118.2">57</text>
<text x="69.6" y="119.3">VIN_HDR</text>
<text x="85.8" y="119.3">VIN_HDR</text>
<text x="85.8" y="116.8">VIN_HDR</text>
<text x="100" y="118.2">157</text>
<text x="100" y="115.7">112</text>
<text x="290.5" y="116.8">PMOD_D7</text>
<text x="290.5" y="114.2">PMOD_D6</text>
<text x="305.8" y="115.7">108</text>
<text x="339.3" y="116.8">_0</text>
<text x="346.4" y="115.7">200</text>
<text x="62.2" y="125.8">60</text>
<text x="62.2" y="123.3">59</text>
<text x="62.2" y="120.7">58</text>
<text x="69.6" y="124.4">VIN_HDR</text>
<text x="69.6" y="121.9">VIN_HDR</text>
<text x="85.8" y="121.9">VIN_HDR</text>
<text x="85.8" y="124.4">VIN_HDR</text>
<text x="100" y="120.7">158</text>
<text x="100" y="123.3">159</text>
<text x="100" y="125.8">160</text>
<text x="62.2" y="130.9">15</text>
<text x="69.6" y="126.9">VIN_HDR</text>
<text x="85.8" y="126.9">VIN_HDR</text>
<text x="100" y="130.9">115</text>
<text x="62.2" y="133.4">16</text>
<text x="62.2" y="136">21</text>
<text x="69.6" y="132">GND</text>
<text x="69.6" y="134.5">GND</text>
<text x="69.6" y="137.1">GND</text>
<text x="90.5" y="132">GND</text>
<text x="90.5" y="134.5">GND</text>
<text x="90.5" y="137.1">GND</text>
<text x="100" y="133.4">116</text>
<text x="100" y="136">121</text>
<text x="62.2" y="138.5">22</text>
<text x="62.2" y="141">27</text>
<text x="62.2" y="143.6">28</text>
<text x="69.6" y="139.6">GND</text>
<text x="69.6" y="142.2">GND</text>
<text x="90.5" y="139.6">GND</text>
<text x="90.5" y="142.2">GND</text>
<text x="100" y="138.5">122</text>
<text x="100" y="141">127</text>
<text x="100" y="143.6">128</text>
<text x="62.2" y="146.1">33</text>
<text x="62.2" y="148.7">34</text>
<text x="69.6" y="144.7">GND</text>
<text x="69.6" y="147.2">GND</text>
<text x="69.6" y="149.8">GND</text>
<text x="90.5" y="144.7">GND</text>
<text x="90.5" y="147.2">GND</text>
<text x="90.5" y="149.8">GND</text>
<text x="100" y="146.1">133</text>
<text x="100" y="148.7">134</text>
<text x="339" y="149.8">_N</text>
<text x="339.3" y="147.2">_P</text>
<text x="346.4" y="148.7">99</text>
<text x="346.4" y="146.1">97</text>
<text x="62.2" y="151.2">39</text>
<text x="62.2" y="153.7">40</text>
<text x="69.6" y="152.3">GND</text>
<text x="69.6" y="154.9">GND</text>
<text x="90.5" y="152.3">GND</text>
<text x="90.5" y="154.9">GND</text>
<text x="100" y="151.2">139</text>
<text x="100" y="153.7">140</text>
<text x="62.2" y="156.3">45</text>
<text x="62.2" y="158.8">46</text>
<text x="62.2" y="161.4">51</text>
<text x="69.6" y="157.4">GND</text>
<text x="69.6" y="159.9">GND</text>
<text x="90.5" y="157.4">GND</text>
<text x="90.5" y="159.9">GND</text>
<text x="100" y="156.3">145</text>
<text x="100" y="158.8">146</text>
<text x="100" y="161.4">151</text>
<text x="339" y="159.9">_N</text>
<text x="339.3" y="157.4">_P</text>
<text x="346.4" y="158.8">100</text>
<text x="346.4" y="156.3">98</text>
<text x="62.2" y="163.9">52</text>
<text x="62.2" y="166.4">65</text>
<text x="69.6" y="162.5">GND</text>
<text x="69.6" y="165">GND</text>
<text x="69.6" y="167.6">GND</text>
<text x="90.5" y="162.5">GND</text>
<text x="90.5" y="165">GND</text>
<text x="90.5" y="167.6">GND</text>
<text x="100" y="163.9">152</text>
<text x="100" y="166.4">165</text>
<text x="62.2" y="169">66</text>
<text x="62.2" y="171.5">71</text>
<text x="69.6" y="170.1">GND</text>
<text x="69.6" y="172.6">GND</text>
<text x="90.5" y="170.1">GND</text>
<text x="90.5" y="172.6">GND</text>
<text x="100" y="169">166</text>
<text x="100" y="171.5">171</text>
<text x="62.2" y="174.1">72</text>
<text x="62.2" y="176.6">77</text>
<text x="62.2" y="179.1">85</text>
<text x="69.6" y="175.2">GND</text>
<text x="69.6" y="177.7">GND</text>
<text x="90.5" y="175.2">GND</text>
<text x="90.5" y="177.7">GND</text>
<text x="100" y="174.1">172</text>
<text x="100" y="176.6">177</text>
<text x="100" y="179.1">185</text>
<text x="62.2" y="181.7">86</text>
<text x="62.2" y="184.2">95</text>
<text x="69.6" y="180.3">GND</text>
<text x="69.6" y="182.8">GND</text>
<text x="69.6" y="185.3">GND</text>
<text x="90.5" y="180.3">GND</text>
<text x="90.5" y="182.8">GND</text>
<text x="90.5" y="185.3">GND</text>
<text x="100" y="181.7">186</text>
<text x="100" y="184.2">191</text>
<text x="322.6" y="181.7">5</text>
<text x="328.6" y="182.8">PWR_ENABLE</text>
<text x="346.2" y="182.8">PG_MODULE</text>
<text x="364.2" y="181.7">111</text>
<text x="62.2" y="186.8">96</text>
<text x="69.6" y="187.9">GND</text>
<text x="90.5" y="187.9">GND</text>
<text x="100" y="186.8">192</text>
<text x="319.9" y="189.3">109</text>
<text x="319.9" y="191.8">110</text>
<text x="328.6" y="190.4">INIT</text>
<text x="343.5" y="190.4">CARRIER_SRST</text>
<text x="328.6" y="193">PROGRAM</text>
<text x="346.5" y="193">FPGA_DONE</text>
</g>
<g font-size="1.8" fill="#800000">
<text x="67.2" y="95.1">BETA_POWER</text>
<text x="285.6" y="95.1">BETA_PMOD</text>
<text x="289.9" y="120.5">µZ-FCI-SOCKET</text>
<text x="326.3" y="178.9">BETA_CTRL</text>
<text x="84.2" y="194.1">µZ-FCI-SOCKET</text>
<text x="348.3" y="196.6">µZ-FCI-SOCKET</text>
</g>
<g font-size="1.4" fill="#505050">
<text x="47.4" y="101.3">MP-NE-2</text>
<text x="111.5" y="101.3">N$23</text>
<text x="42.1" y="106.4">PCIE_N_V/10.7B</text>
<text x="111.5" y="106.4">PCIE_S_V/10.7D</text>
<text x="40.6" y="119.1">VIN_HDR_N/10.6A</text>
<text x="111.5" y="119.1">VIN_HDR_S/10.6D</text>
<text x="111.5" y="116.5">MP-SE-2</text>
</g>
</svg>
